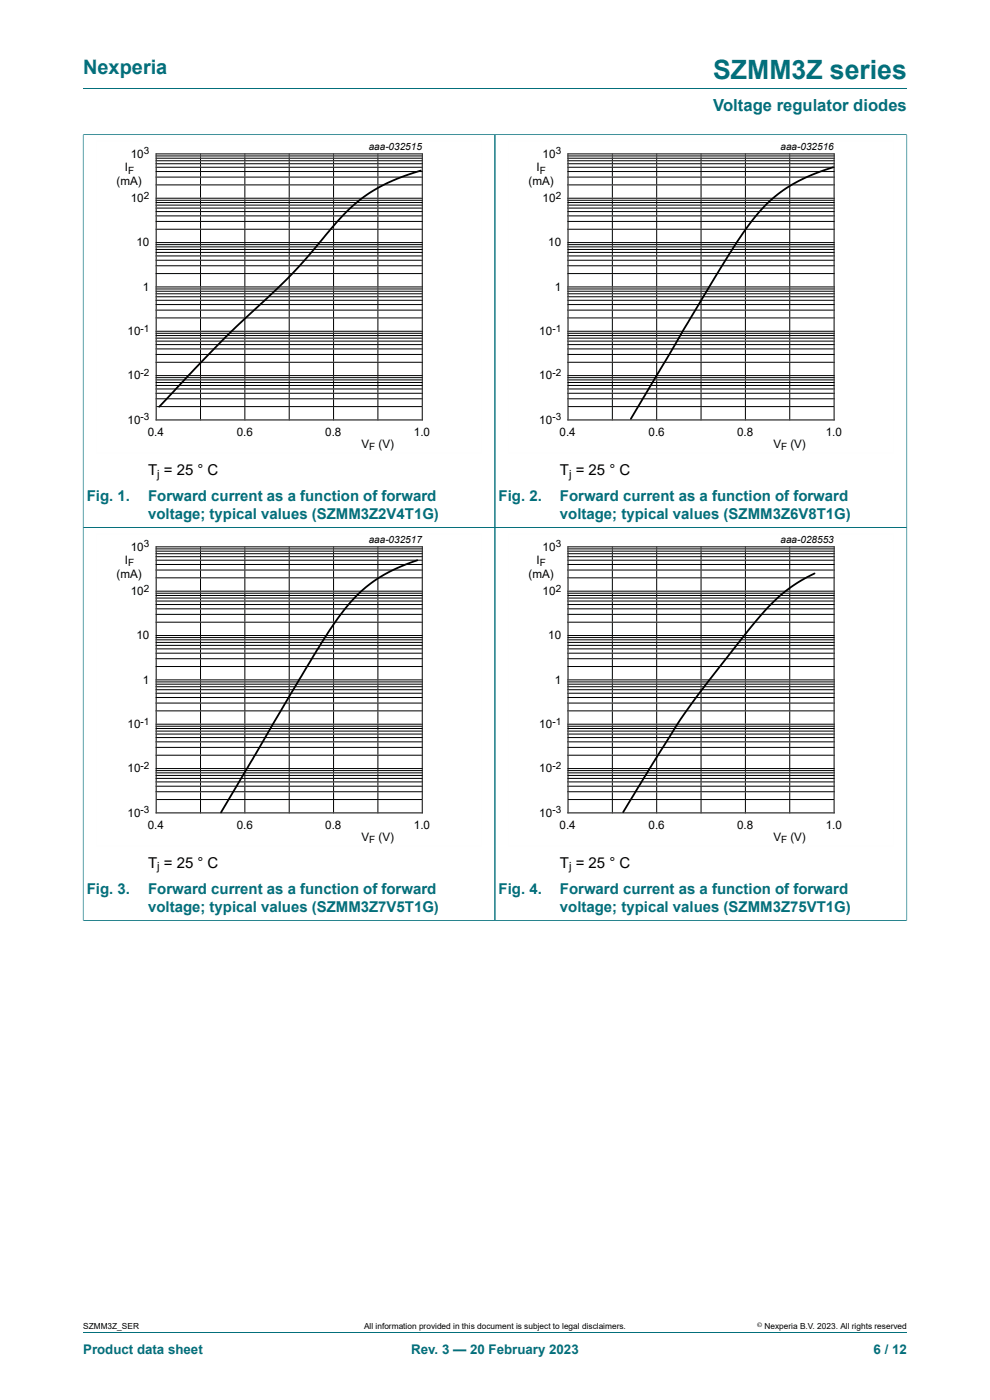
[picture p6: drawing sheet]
<svg xmlns="http://www.w3.org/2000/svg" width="210mm" height="297mm" viewBox="0 0 210 297" stroke-linecap="round" stroke-linejoin="round" font-family="sans-serif">
<path d="M17.6 18.8h174.8M17.6 28.6h174.8M17.6 28.5v166.9M105 28.6v166.7M192.4 28.5v166.9M17.6 111.9h174.8M17.6 195.3h174.8M17.6 282.6h174.8" fill="none" stroke="#036f7b" stroke-width=".21"/>
<g fill="none" stroke="#fefefe" stroke-width=".21">
<path d="M33.1 39.2h56.5M33.1 37.6h56.5M33.1 36.4h56.5M33.1 35.5h56.5M33.1 34.7h56.5M33.1 34.1h56.5M33.1 33.6h56.5M33.1 33.1h56.5M33.1 32.6h56.5M102.3 29.8h-81.9v66.3h81.9M120.5 39.2h56.4M120.5 37.6h56.4"/>
<path d="M120.5 36.4h56.4M120.5 35.5h56.4M120.5 34.7h56.4M120.5 34.1h56.4M120.5 33.6h56.4M120.5 33.1h56.4M120.5 32.6h56.4M189.6 29.8h-81.8v66.3h81.8M33.1 58h56.5M33.1 56.4h56.5M33.1 55.2h56.5M33.1 54.3h56.5"/>
<path d="M33.1 53.5h56.5M33.1 52.9h56.5M33.1 52.4h56.5M33.1 51.9h56.5M33.1 51.5h56.5M33.1 48.6h56.5M33.1 47h56.5M33.1 45.8h56.5M33.1 44.9h56.5M33.1 44.1h56.5M33.1 43.5h56.5M33.1 43h56.5"/>
<path d="M33.1 42.5h56.5M33.1 42.1h56.5M120.5 58h56.4M120.5 56.4h56.4M120.5 55.2h56.4M120.5 54.3h56.4M120.5 53.5h56.4M120.5 52.9h56.4M120.5 52.4h56.4M120.5 51.9h56.4M120.5 51.5h56.4M120.5 48.6h56.4"/>
<path d="M120.5 47h56.4M120.5 45.8h56.4M120.5 44.9h56.4M120.5 44.1h56.4M120.5 43.5h56.4M120.5 43h56.4M120.5 42.5h56.4M120.5 42.1h56.4M33.1 79.7h56.5M33.1 76.9h56.5M33.1 75.2h56.5M33.1 74h56.5"/>
<path d="M33.1 73.1h56.5M33.1 72.4h56.5M33.1 71.7h56.5M33.1 71.2h56.5M33.1 70.7h56.5M33.1 70.3h56.5M33.1 67.4h56.5M33.1 65.8h56.5M33.1 64.6h56.5M33.1 63.7h56.5M33.1 63h56.5M33.1 62.3h56.5"/>
<path d="M33.1 61.8h56.5M33.1 61.3h56.5M33.1 60.9h56.5M120.5 79.7h56.4M120.5 76.9h56.4M120.5 75.2h56.4M120.5 74h56.4M120.5 73.1h56.4M120.5 72.4h56.4M120.5 71.7h56.4M120.5 71.2h56.4M120.5 70.7h56.4"/>
<path d="M120.5 70.3h56.4M120.5 67.4h56.4M120.5 65.8h56.4M120.5 64.6h56.4M120.5 63.7h56.4M120.5 63h56.4M120.5 62.3h56.4M120.5 61.8h56.4M120.5 61.3h56.4M120.5 60.9h56.4M33.1 89.1h56.5M33.1 86.3h56.5"/>
<path d="M33.1 84.6h56.5M33.1 83.4h56.5M33.1 82.5h56.5M33.1 81.8h56.5M33.1 81.1h56.5M33.1 80.6h56.5M33.1 80.1h56.5M120.5 89.1h56.4M120.5 86.3h56.4M120.5 84.6h56.4M120.5 83.4h56.4M120.5 82.5h56.4"/>
<path d="M120.5 81.8h56.4M120.5 81.1h56.4M120.5 80.6h56.4M120.5 80.1h56.4M33.1 119.8h56.5M33.1 118.8h56.5M33.1 118.1h56.5M33.1 117.5h56.5M33.1 116.9h56.5M33.1 116.4h56.5M33.1 116h56.5M102.3 113.2h-81.9v66.3h81.9"/>
<path d="M120.5 119.8h56.4M120.5 118.8h56.4M120.5 118.1h56.4M120.5 117.5h56.4M120.5 116.9h56.4M120.5 116.4h56.4M120.5 116h56.4M189.6 113.2h-81.8v66.3h81.8M33.1 139.7h56.5M33.1 138.6h56.5M33.1 137.7h56.5M33.1 136.9h56.5"/>
<path d="M33.1 136.3h56.5M33.1 135.7h56.5M33.1 135.3h56.5M33.1 134.8h56.5M33.1 132h56.5M33.1 130.3h56.5M33.1 129.2h56.5M33.1 128.2h56.5M33.1 127.5h56.5M33.1 126.9h56.5M33.1 126.3h56.5M33.1 125.8h56.5"/>
<path d="M33.1 125.4h56.5M33.1 122.6h56.5M33.1 120.9h56.5M120.5 139.7h56.4M120.5 138.6h56.4M120.5 137.7h56.4M120.5 136.9h56.4M120.5 136.3h56.4M120.5 135.7h56.4M120.5 135.3h56.4M120.5 134.8h56.4M120.5 132h56.4"/>
<path d="M120.5 130.3h56.4M120.5 129.2h56.4M120.5 128.2h56.4M120.5 127.5h56.4M120.5 126.9h56.4M120.5 126.3h56.4M120.5 125.8h56.4M120.5 125.4h56.4M120.5 122.6h56.4M120.5 120.9h56.4M33.1 158.6h56.5M33.1 157.4h56.5"/>
<path d="M33.1 156.5h56.5M33.1 155.7h56.5M33.1 155.1h56.5M33.1 154.5h56.5M33.1 154.1h56.5M33.1 153.6h56.5M33.1 150.8h56.5M33.1 149.2h56.5M33.1 148h56.5M33.1 147.1h56.5M33.1 146.3h56.5M33.1 145.7h56.5"/>
<path d="M33.1 145.1h56.5M33.1 144.7h56.5M33.1 144.2h56.5M33.1 141.4h56.5M120.5 158.6h56.4M120.5 157.4h56.4M120.5 156.5h56.4M120.5 155.7h56.4M120.5 155.1h56.4M120.5 154.5h56.4M120.5 154.1h56.4M120.5 153.6h56.4"/>
<path d="M120.5 150.8h56.4M120.5 149.2h56.4M120.5 148h56.4M120.5 147.1h56.4M120.5 146.3h56.4M120.5 145.7h56.4M120.5 145.1h56.4M120.5 144.7h56.4M120.5 144.2h56.4M120.5 141.4h56.4M33.1 172.5h56.5M33.1 169.6h56.5"/>
<path d="M33.1 168h56.5M33.1 166.8h56.5M33.1 165.9h56.5M33.1 165.1h56.5M33.1 164.5h56.5M33.1 164h56.5M33.1 163.5h56.5M33.1 163h56.5M33.1 160.2h56.5M120.5 172.5h56.4M120.5 169.6h56.4M120.5 168h56.4"/>
<path d="M120.5 166.8h56.4M120.5 165.9h56.4M120.5 165.1h56.4M120.5 164.5h56.4M120.5 164h56.4M120.5 163.5h56.4M120.5 163h56.4M120.5 160.2h56.4"/>
</g>
<g fill="none" stroke="#000" stroke-width=".21">
<path d="M33.1 32.6h56.5v56.5h-56.5zM33.1 39.2h56.5M33.1 37.6h56.5M33.1 36.4h56.5M33.1 35.5h56.5M33.1 34.7h56.5M33.1 34.1h56.5M33.1 33.6h56.5M33.1 33.1h56.5M42.5 32.6v56.5M51.9 32.6v56.5M61.3 32.6v56.5"/>
<path d="M70.8 32.6v56.5M80.2 32.6v56.5M120.5 32.6h56.4v56.5h-56.4zM120.5 39.2h56.4M120.5 37.6h56.4M120.5 36.4h56.4M120.5 35.5h56.4M120.5 34.7h56.4M120.5 34.1h56.4M120.5 33.6h56.4M120.5 33.1h56.4M129.9 32.6v56.5"/>
<path d="M139.3 32.6v56.5M148.7 32.6v56.5M158.1 32.6v56.5M167.5 32.6v56.5M33.1 58h56.5M33.1 56.4h56.5M33.1 55.2h56.5M33.1 54.3h56.5M33.1 53.5h56.5M33.1 52.9h56.5M33.1 52.4h56.5M33.1 51.9h56.5"/>
<path d="M33.1 51.5h56.5M33.1 48.6h56.5M33.1 47h56.5M33.1 45.8h56.5M33.1 44.9h56.5M33.1 44.1h56.5M33.1 43.5h56.5M33.1 43h56.5M33.1 42.5h56.5M33.1 42.1h56.5M120.5 58h56.4M120.5 56.4h56.4"/>
<path d="M120.5 55.2h56.4M120.5 54.3h56.4M120.5 53.5h56.4M120.5 52.9h56.4M120.5 52.4h56.4M120.5 51.9h56.4M120.5 51.5h56.4M120.5 48.6h56.4M120.5 47h56.4M120.5 45.8h56.4M120.5 44.9h56.4M120.5 44.1h56.4"/>
<path d="M120.5 43.5h56.4M120.5 43h56.4M120.5 42.5h56.4M120.5 42.1h56.4M33.1 79.7h56.5M33.1 76.9h56.5M33.1 75.2h56.5M33.1 74h56.5M33.1 73.1h56.5M33.1 72.4h56.5M33.1 71.7h56.5M33.1 71.2h56.5"/>
<path d="M33.1 70.7h56.5M33.1 70.3h56.5M33.1 67.4h56.5M33.1 65.8h56.5M33.1 64.6h56.5M33.1 63.7h56.5M33.1 63h56.5M33.1 62.3h56.5M33.1 61.8h56.5M33.1 61.3h56.5M33.1 60.9h56.5M120.5 79.7h56.4"/>
<path d="M120.5 76.9h56.4M120.5 75.2h56.4M120.5 74h56.4M120.5 73.1h56.4M120.5 72.4h56.4M120.5 71.7h56.4M120.5 71.2h56.4M120.5 70.7h56.4M120.5 70.3h56.4M120.5 67.4h56.4M120.5 65.8h56.4M120.5 64.6h56.4"/>
<path d="M120.5 63.7h56.4M120.5 63h56.4M120.5 62.3h56.4M120.5 61.8h56.4M120.5 61.3h56.4M120.5 60.9h56.4M33.1 86.3h56.5M33.1 84.6h56.5M33.1 83.4h56.5M33.1 82.5h56.5M33.1 81.8h56.5M33.1 81.1h56.5"/>
<path d="M33.1 80.6h56.5M33.1 80.1h56.5M120.5 86.3h56.4M120.5 84.6h56.4M120.5 83.4h56.4M120.5 82.5h56.4M120.5 81.8h56.4M120.5 81.1h56.4M120.5 80.6h56.4M120.5 80.1h56.4M33.1 116h56.5v56.5h-56.5zM33.1 119.8h56.5"/>
<path d="M33.1 118.8h56.5M33.1 118.1h56.5M33.1 117.5h56.5M33.1 116.9h56.5M33.1 116.4h56.5M42.5 116v56.5M51.9 116v56.5M61.3 116v56.5M70.8 116v56.5M80.2 116v56.5M120.5 116h56.4v56.5h-56.4zM120.5 119.8h56.4"/>
<path d="M120.5 118.8h56.4M120.5 118.1h56.4M120.5 117.5h56.4M120.5 116.9h56.4M120.5 116.4h56.4M129.9 116v56.5M139.3 116v56.5M148.7 116v56.5M158.1 116v56.5M167.5 116v56.5M33.1 139.7h56.5M33.1 138.6h56.5"/>
<path d="M33.1 137.7h56.5M33.1 136.9h56.5M33.1 136.3h56.5M33.1 135.7h56.5M33.1 135.3h56.5M33.1 134.8h56.5M33.1 132h56.5M33.1 130.3h56.5M33.1 129.2h56.5M33.1 128.2h56.5M33.1 127.5h56.5M33.1 126.9h56.5"/>
<path d="M33.1 126.3h56.5M33.1 125.8h56.5M33.1 125.4h56.5M33.1 122.6h56.5M33.1 120.9h56.5M120.5 139.7h56.4M120.5 138.6h56.4M120.5 137.7h56.4M120.5 136.9h56.4M120.5 136.3h56.4M120.5 135.7h56.4M120.5 135.3h56.4"/>
<path d="M120.5 134.8h56.4M120.5 132h56.4M120.5 130.3h56.4M120.5 129.2h56.4M120.5 128.2h56.4M120.5 127.5h56.4M120.5 126.9h56.4M120.5 126.3h56.4M120.5 125.8h56.4M120.5 125.4h56.4M120.5 122.6h56.4M120.5 120.9h56.4"/>
<path d="M33.1 158.6h56.5M33.1 157.4h56.5M33.1 156.5h56.5M33.1 155.7h56.5M33.1 155.1h56.5M33.1 154.5h56.5M33.1 154.1h56.5M33.1 153.6h56.5M33.1 150.8h56.5M33.1 149.2h56.5M33.1 148h56.5M33.1 147.1h56.5"/>
<path d="M33.1 146.3h56.5M33.1 145.7h56.5M33.1 145.1h56.5M33.1 144.7h56.5M33.1 144.2h56.5M33.1 141.4h56.5M120.5 158.6h56.4M120.5 157.4h56.4M120.5 156.5h56.4M120.5 155.7h56.4M120.5 155.1h56.4M120.5 154.5h56.4"/>
<path d="M120.5 154.1h56.4M120.5 153.6h56.4M120.5 150.8h56.4M120.5 149.2h56.4M120.5 148h56.4M120.5 147.1h56.4M120.5 146.3h56.4M120.5 145.7h56.4M120.5 145.1h56.4M120.5 144.7h56.4M120.5 144.2h56.4M120.5 141.4h56.4"/>
<path d="M33.1 169.6h56.5M33.1 168h56.5M33.1 166.8h56.5M33.1 165.9h56.5M33.1 165.1h56.5M33.1 164.5h56.5M33.1 164h56.5M33.1 163.5h56.5M33.1 163h56.5M33.1 160.2h56.5M120.5 169.6h56.4M120.5 168h56.4"/>
<path d="M120.5 166.8h56.4M120.5 165.9h56.4M120.5 165.1h56.4M120.5 164.5h56.4M120.5 164h56.4M120.5 163.5h56.4M120.5 163h56.4M120.5 160.2h56.4"/>
</g>
<path d="M89.3 36.2l-4.6 1.6-3.9 1.7-3.2 2-3.1 2.4-2.9 3.1-6.8 8-2.8 3.1-14.4 13.7-13.8 14.5M176.7 35.5l-5.4 2-4.3 2.3-2.1 1.5-1.7 1.5-3.3 3.6-3.1 4.3-3.7 5.8-19.3 32.4M88.5 118.9l-4.8 1.9-3.8 2.1-3.4 2.7-3.3 3.6-2.4 3.2-3.6 5.7-20.3 34.3M172.8 121.7l-3.8 2-3.4 2.6-3 2.8-3.8 4.5-8.6 11-5.7 7.9-12.3 19.8" fill="none" stroke="#000" stroke-width=".38"/>
<text font-size="5.6" fill="#036f7b" x="151.3" y="16.8">SZMM3Z series</text>
<text font-size="4.2" fill="#036f7b" x="17.6" y="15.6">Nexperia</text>
<text font-size="3.5" fill="#036f7b" x="151.3" y="23.7">Voltage regulator diodes</text>
<g font-size="3.2">
<text x="31.4" y="100.7">T = 25 ° C</text>
<text x="118.8" y="100.7">T = 25 ° C</text>
<text x="31.4" y="184.1">T = 25 ° C</text>
<text x="118.8" y="184.1">T = 25 ° C</text>
</g>
<g font-size="3.2" fill="#036f7b">
<text x="18.4" y="106.3">Fig. 1.</text>
<text x="31.4" y="106.3">Forward current as a function of forward</text>
<text x="105.8" y="106.3">Fig. 2.</text>
<text x="118.8" y="106.3">Forward current as a function of forward</text>
<text x="31.4" y="110.1">voltage; typical values (SZMM3Z2V4T1G)</text>
<text x="118.8" y="110.1">voltage; typical values (SZMM3Z6V8T1G)</text>
<text x="18.4" y="189.6">Fig. 3.</text>
<text x="31.4" y="189.6">Forward current as a function of forward</text>
<text x="105.8" y="189.6">Fig. 4.</text>
<text x="118.8" y="189.6">Forward current as a function of forward</text>
<text x="31.4" y="193.4">voltage; typical values (SZMM3Z7V5T1G)</text>
<text x="118.8" y="193.4">voltage; typical values (SZMM3Z75VT1G)</text>
</g>
<g font-size="2.8" fill="#036f7b">
<text x="17.6" y="287.2">Product data sheet</text>
<text x="87.2" y="287.2">Rev. 3 — 20 February 2023</text>
<text x="185.3" y="287.2">6 / 12</text>
</g>
<g font-size="2.5">
<text x="27.7" y="33.4">10</text>
<text x="115.1" y="33.4">10</text>
<text x="24.7" y="39.2">(mA)</text>
<text x="26.5" y="36.3">I</text>
<text x="112.1" y="39.2">(mA)</text>
<text x="113.8" y="36.3">I</text>
<text x="27.7" y="42.8">10</text>
<text x="115.1" y="42.8">10</text>
<text x="28.9" y="52.2">10</text>
<text x="116.3" y="52.2">10</text>
<text x="30.3" y="61.7">1</text>
<text x="117.7" y="61.7">1</text>
<text x="27" y="71.1">10</text>
<text x="114.4" y="71.1">10</text>
<text x="27" y="80.5">10</text>
<text x="114.4" y="80.5">10</text>
<text x="27" y="89.9">10</text>
<text x="114.4" y="89.9">10</text>
<text x="31.3" y="92.4">0.4</text>
<text x="50.2" y="92.4">0.6</text>
<text x="69" y="92.4">0.8</text>
<text x="76.7" y="95">V</text>
<text x="80.3" y="95">(V)</text>
<text x="87.8" y="92.4">1.0</text>
<text x="118.7" y="92.4">0.4</text>
<text x="137.6" y="92.4">0.6</text>
<text x="156.4" y="92.4">0.8</text>
<text x="164" y="95">V</text>
<text x="167.7" y="95">(V)</text>
<text x="175.2" y="92.4">1.0</text>
<text x="26.5" y="119.7">I</text>
<text x="27.7" y="116.8">10</text>
<text x="113.8" y="119.7">I</text>
<text x="115.1" y="116.8">10</text>
<text x="24.7" y="122.6">(mA)</text>
<text x="112.1" y="122.6">(mA)</text>
<text x="27.7" y="126.2">10</text>
<text x="115.1" y="126.2">10</text>
<text x="28.9" y="135.6">10</text>
<text x="116.3" y="135.6">10</text>
<text x="30.3" y="145.1">1</text>
<text x="117.7" y="145.1">1</text>
<text x="27" y="154.5">10</text>
<text x="114.4" y="154.5">10</text>
<text x="27" y="163.9">10</text>
<text x="114.4" y="163.9">10</text>
<text x="27" y="173.3">10</text>
<text x="114.4" y="173.3">10</text>
<text x="31.3" y="175.8">0.4</text>
<text x="50.2" y="175.8">0.6</text>
<text x="69" y="175.8">0.8</text>
<text x="76.7" y="178.3">V</text>
<text x="80.3" y="178.3">(V)</text>
<text x="87.8" y="175.8">1.0</text>
<text x="118.7" y="175.8">0.4</text>
<text x="137.6" y="175.8">0.6</text>
<text x="156.4" y="175.8">0.8</text>
<text x="164" y="178.3">V</text>
<text x="167.7" y="178.3">(V)</text>
<text x="175.2" y="175.8">1.0</text>
</g>
<g font-size="2.4">
<text x="33.4" y="101.3">j</text>
<text x="120.7" y="101.3">j</text>
<text x="33.4" y="184.7">j</text>
<text x="120.7" y="184.7">j</text>
</g>
<g font-size="2.1">
<text x="30.5" y="32.8">3</text>
<text x="78.2" y="31.8">aaa-032515</text>
<text x="117.9" y="32.8">3</text>
<text x="165.6" y="31.8">aaa-032516</text>
<text x="27.2" y="36.8">F</text>
<text x="114.5" y="36.8">F</text>
<text x="30.5" y="42.1">2</text>
<text x="117.9" y="42.1">2</text>
<text x="29.8" y="70.3">-1</text>
<text x="117.2" y="70.3">-1</text>
<text x="29.8" y="79.7">-2</text>
<text x="117.2" y="79.7">-2</text>
<text x="29.8" y="89.1">-3</text>
<text x="117.2" y="89.1">-3</text>
<text x="78.3" y="95.5">F</text>
<text x="165.7" y="95.5">F</text>
<text x="30.5" y="116.1">3</text>
<text x="78.2" y="115.2">aaa-032517</text>
<text x="117.9" y="116.1">3</text>
<text x="165.6" y="115.2">aaa-028553</text>
<text x="27.2" y="120.2">F</text>
<text x="30.5" y="125.5">2</text>
<text x="114.5" y="120.2">F</text>
<text x="117.9" y="125.5">2</text>
<text x="29.8" y="153.7">-1</text>
<text x="117.2" y="153.7">-1</text>
<text x="29.8" y="163.1">-2</text>
<text x="117.2" y="163.1">-2</text>
<text x="29.8" y="172.5">-3</text>
<text x="117.2" y="172.5">-3</text>
<text x="78.3" y="178.8">F</text>
<text x="165.7" y="178.8">F</text>
</g>
<g font-size="1.8">
<text x="17.6" y="282">SZMM3Z_SER</text>
<text x="77.2" y="282">All information provided in this document is subject to legal disclaimers.</text>
<text x="162.2" y="282">Nexperia B.V. 2023. All rights reserved</text>
</g>
<text font-size="1.4" x="160.6" y="281.6">©</text>
</svg>
